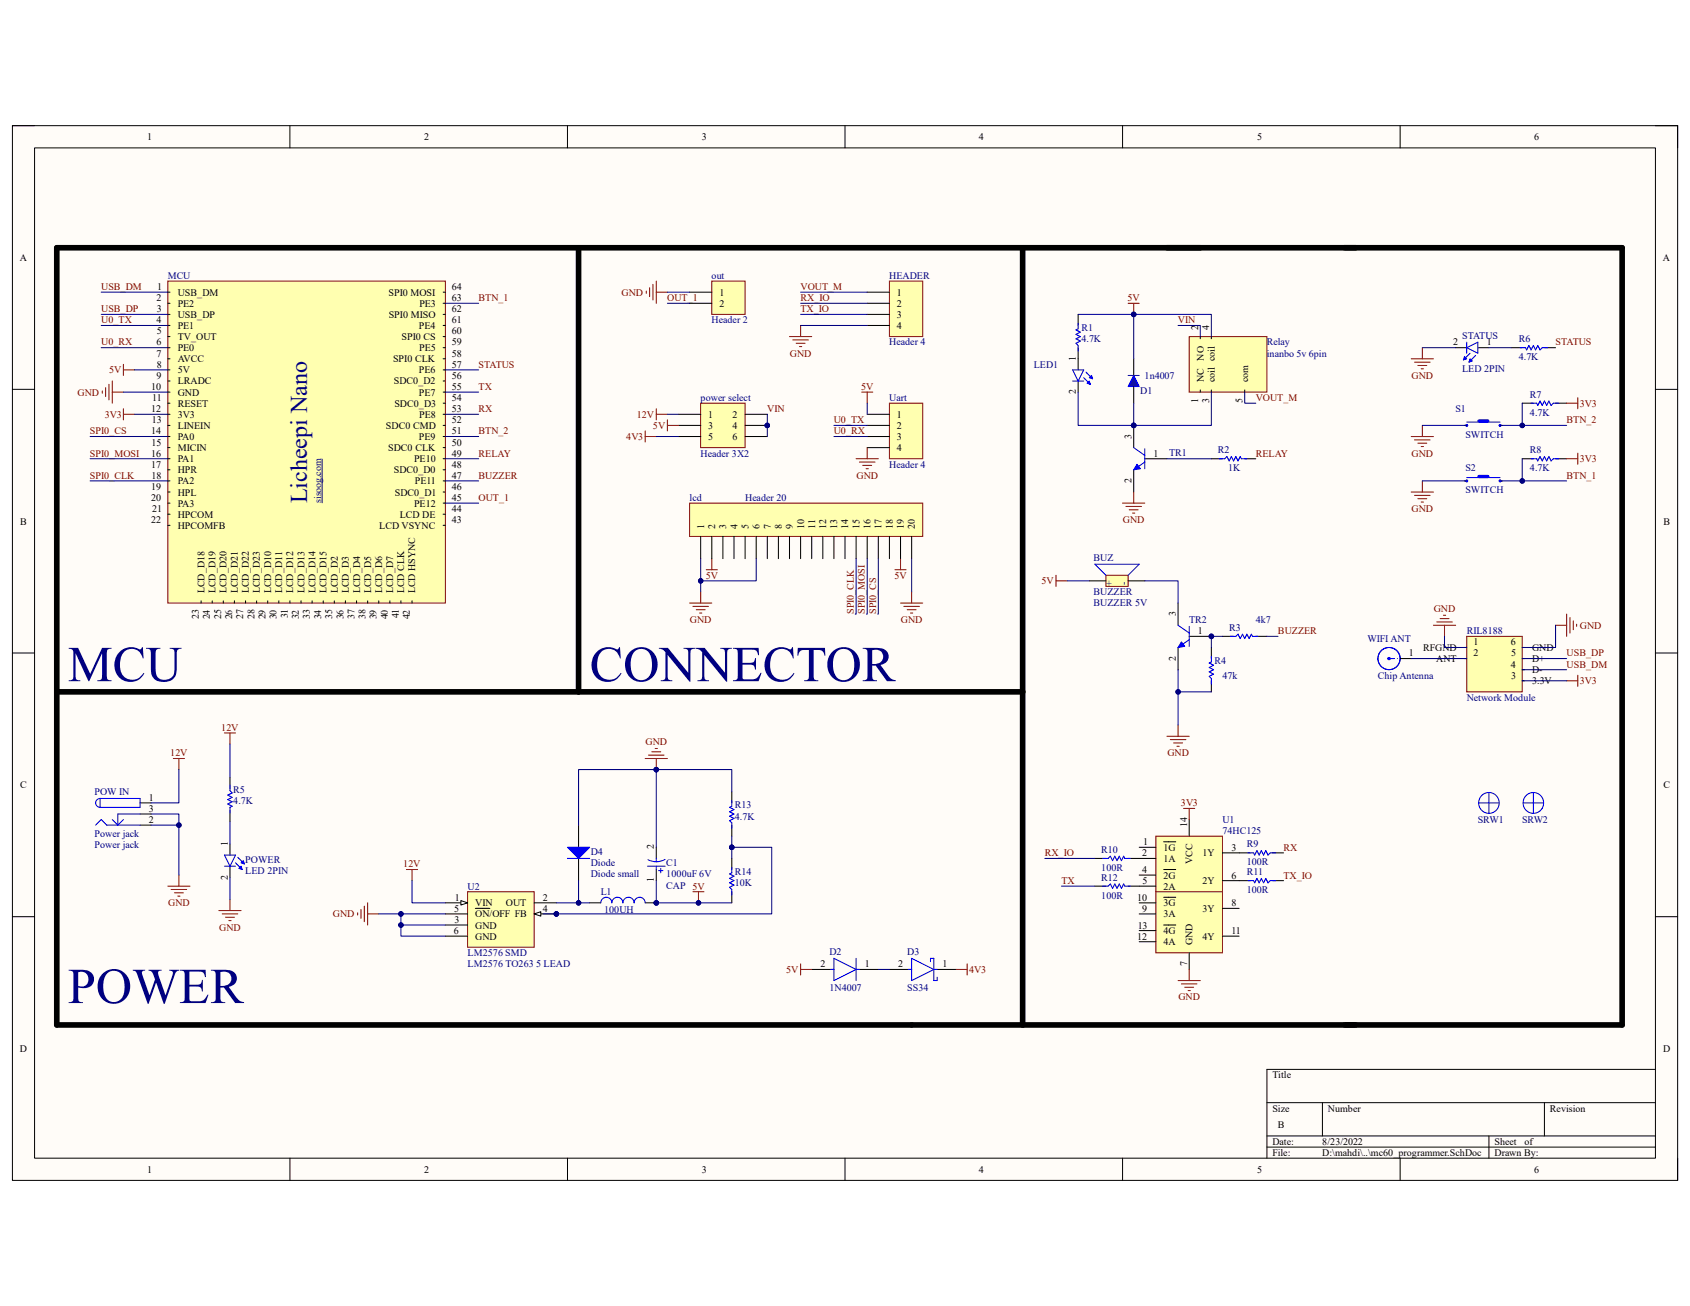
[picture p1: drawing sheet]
<svg xmlns="http://www.w3.org/2000/svg" width="279mm" height="216mm" viewBox="0 0 279 216" stroke-linecap="round" stroke-linejoin="round" font-family="sans-serif">
<path d="M2.1 20.8h275.3v174.3h-275.3z" fill-rule="evenodd" fill="#fffcf8"/>
<path d="M2.1 20.8h275.3v174.3h-275.3z" fill="none" stroke="#000" stroke-width=".17"/>
<path d="M5.7 24.4h268v167.1h-268z" fill-rule="evenodd" fill="#fffcf8"/>
<g fill="none" stroke="#000" stroke-width=".17">
<path d="M2 20.8h3.7M5.7 24.4h268v167.1h-268zM47.9 20.8v3.6M93.8 20.8v3.6M139.7 20.8v3.6M185.6 20.8v3.6M231.5 20.8v3.6M273.7 20.8h3.7v3.6M2 64.4h3.7M273.7 64.4h3.7M2 107.9h3.7M273.7 107.9h3.7"/>
<path d="M2 151.5h3.7M273.7 151.5h3.7M273.7 176.8h-64.2v14.7M47.9 191.5v3.6M93.8 191.5v3.6M139.7 191.5v3.6M185.6 191.5v3.6M209.5 182.3h64.2M209.5 187.8h64.2M209.5 189.6h64.2M218.6 182.3v5.5M231.5 191.5v3.6"/>
<path d="M246.2 187.8v3.7M255.3 182.3v5.5M277.4 191.5v3.6"/>
</g>
<path d="M27.7 46.5h45.9v53.2h-45.9z" fill-rule="evenodd" fill="#ffffb0"/>
<path d="M27.7 46.5h45.9v53.2h-45.9zM28.7 125.4h1.8M29.6 125.4v1.8" fill="none" stroke="#800000" stroke-width=".17"/>
<g fill="none" stroke="#000" stroke-width=".17">
<path d="M27.7 48.3h.4M27.7 50.1h.4M27.7 52h.4M27.7 53.8h.4M27.7 55.6h.4M27.7 57.5h.4M27.7 59.3h.4M73.3 48.3h.3M73.3 50.1h.3M73.3 52h.3M73.3 53.8h.3M73.3 55.6h.3"/>
<path d="M73.3 57.5h.3M73.3 59.3h.3M27.7 61.1h.4M27.7 63h.4M27.7 64.8h.4M27.7 66.7h.4M27.7 68.5h.4M27.7 70.3h.4M27.7 72.2h.4M27.7 74h.4M27.7 75.8h.4M27.7 77.7h.4"/>
<path d="M27.7 79.5h.4M73.3 61.1h.3M73.3 63h.3M73.3 64.8h.3M73.3 66.7h.3M73.3 68.5h.3M73.3 70.3h.3M73.3 72.2h.3M73.3 74h.3M73.3 75.8h.3M73.3 77.7h.3M73.3 79.5h.3"/>
<path d="M27.7 81.3h.4M27.7 83.2h.4M27.7 85h.4M27.7 86.8h.4M33.2 99.3v.4M35.1 99.3v.4M36.9 99.3v.4M38.8 99.3v.4M40.6 99.3v.4M42.4 99.3v.4M44.3 99.3v.4M46.1 99.3v.4"/>
<path d="M47.9 99.3v.4M49.8 99.3v.4M51.6 99.3v.4M53.4 99.3v.4M55.3 99.3v.4M57.1 99.3v.4M58.9 99.3v.4M60.8 99.3v.4M62.6 99.3v.4M64.5 99.3v.4M66.3 99.3v.4M68.1 99.3v.4"/>
<path d="M73.3 81.3h.3M73.3 83.2h.3M73.3 85h.3M73.3 86.8h.3M23.2 132.7h1.8M23.2 136.4h1.8M23.2 134.6h1.8M38 128.5v1.8M38 134v1.9M38 139.5v1.9M38 143.2v1.8"/>
</g>
<path d="M53.3 75.8v7.4" fill="none" stroke="#000080" stroke-width=".17"/>
<path d="M15.8 136.4l.9-.9 .9 .9h5.6M16.5 132a.74 .74 0 0 0-.7 .7 .74 .74 0 0 0 .7 .8M16.5 132h6.7v1.5h-6.7M16.5 132v1.5M18.6 135.5l.9 .9M20.4 135.5l-.9 .9M23.2 134.6h-3.7v1.8M38 129.8v.9l.4 .4-.7 .3 .7 .4-.7 .4 .7 .3-.7 .4 .7 .4-.4 .2v.9M37.1 143.2h1.8M37.1 141.4h1.8l-.9 1.8zM38.9 142.6l1.1 1.1" fill="none" stroke="#00f" stroke-width=".17"/>
<path d="M39.5 143.6l.4-.4 .1 .5z" fill="#00f"/>
<path d="M39.3 141.7l1.1 1.1M39.5 143.6l.4-.4 .1 .5z" fill="none" stroke="#00f" stroke-width=".17"/>
<path d="M39.9 142.6l.3-.3 .2 .5z" fill="#00f"/>
<path d="M39.9 142.6l.3-.3 .2 .5z" fill="none" stroke="#00f" stroke-width=".17"/>
<g fill="none" stroke="#800000" stroke-width=".17">
<path d="M16.9 64.6v.4M17.5 64.1v1.5M18 63.5v2.6M18.6 63v3.7M18.6 64.8h1.8M20.4 60.2v1.9M20.4 61.1h1.8M174.6 95.1v1.8M174.6 96h1.8M37.1 121.2h1.8M38 121.2v1.8M27.7 146.5h3.7"/>
<path d="M28.3 147h2.6M28.8 147.6h1.5M29.4 148.1h.4M29.6 144.7v1.8M36.2 150.5h3.7M36.7 151.1h2.6M37.3 151.6h1.5M37.8 152.2h.4M38 148.7v1.8"/>
</g>
<circle cx="200.3" cy="105.2" r=".37" fill="#000080"/>
<circle cx="200.3" cy="105.2" r=".37" fill="none" stroke="#000080" stroke-width=".17"/>
<path d="M194.8 99.7v3.7M196.6 105.2h3.7" fill="none" stroke="#000" stroke-width=".17"/>
<circle cx="200.3" cy="105.2" r=".37" fill="#000080"/>
<circle cx="200.3" cy="105.2" r=".37" fill="none" stroke="#000080" stroke-width=".17"/>
<path d="M194.8 107v3.7" fill="none" stroke="#000" stroke-width=".17"/>
<path d="M194.8 103.4l1.8 1.2M196.6 105.7l-1.8 1.3M196.6 103.5v3.3" fill="none" stroke="#00f" stroke-width=".17"/>
<path d="M195.3 106.1l.6 .7-1.1 .2z" fill="#00f"/>
<path d="M177.3 63h1.9M177.3 61.2h1.9l-1 1.8zM179.2 62.4l1.1 1.1M195.3 106.1l.6 .7-1.1 .2zM200.3 108.5v.9l-.4 .2 .7 .4-.7 .3 .7 .4-.7 .4 .7 .3-.7 .4 .4 .4v.9M203.4 105.2h.9l.4-.4 .3 .8 .4-.8 .4 .8 .3-.8 .4 .8 .4-.8 .2 .4h.9" fill="none" stroke="#00f" stroke-width=".17"/>
<path d="M178.2 59.3v1.9M178.2 63v1.8M200.3 107v1.9M200.3 112.5v1.9M202.1 105.2h1.8M207.6 105.2h1.9" fill="none" stroke="#000" stroke-width=".17"/>
<path d="M194.8 119.9v1.8M192.9 121.7h3.7M193.5 122.3h2.6M194 122.8h1.5M194.6 123.4h.4" fill="none" stroke="#800000" stroke-width=".17"/>
<path d="M179.7 63.4l.4-.4 .2 .5z" fill="#00f"/>
<path d="M179.5 61.5l1.1 1.1M179.7 63.4l.4-.4 .2 .5z" fill="none" stroke="#00f" stroke-width=".17"/>
<path d="M180.5 62.1l.1 .5-.5-.2z" fill="#00f"/>
<path d="M180.5 62.1l.1 .5-.5-.2z" fill="none" stroke="#00f" stroke-width=".17"/>
<circle cx="187.4" cy="70.3" r=".37" fill="#000080"/>
<circle cx="187.4" cy="70.3" r=".37" fill="none" stroke="#000080" stroke-width=".17"/>
<path d="M187.4 70.3v3.7" fill="none" stroke="#000" stroke-width=".17"/>
<circle cx="187.4" cy="70.3" r=".37" fill="#000080"/>
<circle cx="187.4" cy="70.3" r=".37" fill="none" stroke="#000080" stroke-width=".17"/>
<path d="M187.4 77.7v3.6M189.3 75.8h3.6" fill="none" stroke="#000" stroke-width=".17"/>
<path d="M187.4 74l1.9 1.3M189.3 76.4l-1.9 1.3M189.3 74.2v3.3" fill="none" stroke="#00f" stroke-width=".17"/>
<path d="M188 76.8l.5 .7-1.1 .2z" fill="#00f"/>
<path d="M188 76.8l.5 .7-1.1 .2zM201.6 75.8h.9l.3-.3 .4 .7 .4-.7 .3 .7 .4-.7 .4 .7 .3-.7 .2 .3h.9" fill="none" stroke="#00f" stroke-width=".17"/>
<path d="M200.3 75.8h1.8M205.8 75.8h1.8" fill="none" stroke="#000" stroke-width=".17"/>
<path d="M187.4 62.1l.9 1.8h-1.8z" fill-rule="evenodd" fill="#0000bf"/>
<path d="M178.2 53.4v1l-.3 .1 .7 .4-.7 .4 .7 .3-.7 .4 .7 .4-.7 .3 .3 .4v.9M187.4 62.1l.9 1.8h-1.8z" fill="none" stroke="#00f" stroke-width=".17"/>
<path d="M178.2 52v1.8M178.2 57.5v1.8M187.4 59.3v2.8M187.4 63.9v2.8" fill="none" stroke="#000" stroke-width=".17"/>
<path d="M186.5 62.1h1.8" fill="none" stroke="#0000b4" stroke-width=".17"/>
<path d="M186.5 50.1h1.8M187.4 50.1v1.9" fill="none" stroke="#800000" stroke-width=".17"/>
<circle cx="187.4" cy="52" r=".37" fill="#000080"/>
<circle cx="187.4" cy="52" r=".37" fill="none" stroke="#000080" stroke-width=".17"/>
<path d="M185.6 83.2h3.7M186.1 83.7h2.6M186.7 84.3h1.5M187.2 84.8h.4M187.4 81.3v1.9" fill="none" stroke="#800000" stroke-width=".17"/>
<path d="M240.7 57.5h1.8M244.3 57.5h1.9M249.8 57.5h1.9M255.3 57.5h1.9" fill="none" stroke="#000" stroke-width=".17"/>
<path d="M242.5 56.6v1.8M242.5 57.5l1.8-.9v1.8zM243 58.4l-1.1 1.1M251.3 57.5h.9l.2 .3 .4-.7 .3 .7 .4-.7 .4 .7 .3-.7 .4 .7 .4-.3h.9" fill="none" stroke="#00f" stroke-width=".17"/>
<path d="M242.1 58.9l.4 .4-.6 .2z" fill="#00f"/>
<path d="M242.1 58.9l.4 .4-.6 .2zM244 58.8l-1.1 1.1" fill="none" stroke="#00f" stroke-width=".17"/>
<path d="M243 59.3l.4 .4-.5 .2z" fill="#00f"/>
<g fill="none" stroke="#00f" stroke-width=".17">
<path d="M243 59.3l.4 .4-.5 .2zM242.5 69.8h5.5M242.5 79h5.5M253.1 66.7h1l.1 .3 .4-.7 .4 .7 .3-.7 .4 .7 .4-.7 .3 .7 .4-.3h.9M253.1 75.8h1l.1 .4 .4-.7 .4 .7 .3-.7 .4 .7 .4-.7 .3 .7 .4-.4h.9"/>
<circle cx="242.5" cy="79.5" r=".14"/>
<circle cx="242.5" cy="70.3" r=".14"/>
<circle cx="248" cy="70.3" r=".15"/>
<circle cx="248" cy="79.5" r=".15"/>
<circle cx="248" cy="70.3" r=".14"/>
<circle cx="248" cy="79.5" r=".14"/>
</g>
<g fill="none" stroke="#800000" stroke-width=".17">
<path d="M106.8 48.1v.4M107.4 47.6v1.4M107.9 47v2.6M108.5 46.5v3.6M108.5 48.3h1.8M233.3 59.3h3.7M233.9 59.9h2.5M235.2 57.5v1.8M234.4 60.4h1.5M235 61h.3M235.2 79.5v1.8M259 66.7h1.8"/>
<path d="M259 75.8h1.8M260.8 65.7v1.9M260.8 74.9v1.9M114 99.7h3.7M115.8 97.9v1.8M116.8 94.2h1.8M117.7 92.4v1.8M148 94.2h1.8M148.9 99.7h3.6M148.9 92.4v1.8M150.7 97.9v1.8M233.3 81.3h3.7"/>
<path d="M233.9 81.9h2.5M234.4 82.4h1.5M235 83h.3M114.6 100.2h2.5M115.1 100.8h1.5M115.7 101.3h.3M149.4 100.2h2.6M150 100.8h1.4M150.5 101.3h.4"/>
</g>
<path d="M242.1 70.3h.4M242.1 79.5h.4M248 70.3h.4M248 79.5h.4M251.7 66.7h1.8M251.7 75.8h1.8M257.2 66.7h1.8M257.2 75.8h1.8" fill="none" stroke="#000" stroke-width=".17"/>
<path d="M244.5 69.6h1.5M244.5 78.8h1.5" fill="none" stroke="#00f" stroke-width=".55"/>
<path d="M242.5 105.2h9.2v9.2h-9.2z" fill-rule="evenodd" fill="#ffffb0"/>
<g fill="none" stroke="#800000" stroke-width=".17">
<path d="M20.4 67.6v1.8M20.4 68.5h1.8M237 103.4h3.7M237.5 102.8h2.6M238.1 102.3h1.5M238.6 101.7h.4M238.8 103.4v1.8M242.5 105.2h9.2v9.2h-9.2zM257.2 103.4h1.8M259 101.5v3.7M259 112.5h1.8M259.6 102.1v2.5"/>
<path d="M260.1 102.6v1.5M260.7 103.2v.3M260.8 111.6v1.9"/>
</g>
<path d="M231.5 108.9h1.8M242.1 107h.4M242.1 108.9h.4M251.7 107h.3M251.7 108.9h.3M251.7 112.5h.3M251.7 110.7h.3" fill="none" stroke="#000" stroke-width=".17"/>
<g fill="none" stroke="#00f" stroke-width=".17">
<path d="M229.6 108.9h1M231 108.9h.1"/>
<circle cx="229.6" cy="108.9" r=".18"/>
<circle cx="229.6" cy="108.9" r="1.83"/>
</g>
<path d="M191.1 138.2h11v9.2h-11z" fill-rule="evenodd" fill="#ffffb0"/>
<path d="M191.1 138.2h11v9.2h-11z" fill="none" stroke="#800000" stroke-width=".17"/>
<path d="M191.1 147.4h11v10.1h-11z" fill-rule="evenodd" fill="#ffffb0"/>
<path d="M195.7 133.6h1.8M196.6 133.6v1.9M191.1 147.4h11v10.1h-11zM194.8 162.1h3.6M195.3 162.7h2.6M195.9 163.2h1.4M196.4 163.8h.4M196.6 160.3v1.8" fill="none" stroke="#800000" stroke-width=".17"/>
<g fill="none" stroke="#000" stroke-width=".17">
<path d="M192.4 139.2h2M196.6 135.5v2.7M181 141.9h1.8M181 146.5h1.8M186.5 141.9h4.6M186.5 146.5h4.6M188.3 140.1h2.8M188.3 144.7h2.8M188.3 149.3h2.8M188.3 153.8h2.8M188.3 151.1h2.8M188.3 155.7h2.8"/>
<path d="M192.4 143.7h2M192.4 148.3h2M192.4 152.9h2M196.6 157.5v2.8M202.1 141h4.6M202.1 145.6h4.6M202.1 150.2h2.8M202.1 154.8h2.8M210.4 141h1.8M210.4 145.6h1.8"/>
</g>
<path d="M182.3 146.5h.9l.4-.4 .3 .8 .4-.8 .4 .8 .3-.8 .4 .8 .4-.8 .2 .4h.9M182.3 141.9h.9l.4-.4 .3 .8 .4-.8 .4 .8 .3-.8 .4 .8 .4-.8 .2 .4h.9M206.3 141h1l.1 .4 .4-.8 .4 .8 .3-.8 .4 .8 .4-.8 .3 .8 .4-.4h.9M206.3 145.6h1l.1 .3 .4-.7 .4 .7 .3-.7 .4 .7 .4-.7 .3 .7 .4-.3h.9" fill="none" stroke="#00f" stroke-width=".17"/>
<path d="M147 46.5h5.5v9.1h-5.5z" fill-rule="evenodd" fill="#ffffb0"/>
<path d="M130.5 55.6h3.7M131.1 56.2h2.5M131.6 56.7h1.5M132.2 57.3h.3M132.4 53.8v1.8M147 46.5h5.5v9.1h-5.5zM132.4 159.3v1.9M159.9 159.3v1.9M132.4 160.3h1.8M158.1 160.3h1.8" fill="none" stroke="#800000" stroke-width=".17"/>
<path d="M143.4 48.3h3.6M143.4 50.1h3.6M143.4 52h3.6M143.4 53.8h3.6M134.2 160.3h3.7M141.5 160.3h3.7M147 160.3h3.7M154.4 160.3h3.7" fill="none" stroke="#000" stroke-width=".17"/>
<path d="M137.9 158.4l3.6 1.9-3.6 1.8zM141.5 158.4v3.7M150.7 158.4l3.7 1.9-3.7 1.8zM153.8 159v-.6h.6v3.7h.5v-.6M137.3 160.3h.6M141.5 160.3h.6M150.2 160.3h.5M154.4 160.3h.5" fill="none" stroke="#00f" stroke-width=".17"/>
<path d="M147 66.7h5.5v9.1h-5.5z" fill-rule="evenodd" fill="#ffffb0"/>
<path d="M141.5 75.8h3.7M142.1 76.4h2.6M142.5 64.8h1.8M142.6 76.9h1.5M143.2 77.5h.4M143.4 64.8v1.9M143.4 74v1.8M147 66.7h5.5v9.1h-5.5z" fill="none" stroke="#800000" stroke-width=".17"/>
<path d="M143.4 68.5h3.6M143.4 70.3h3.6M143.4 72.2h3.6M143.4 74h3.6" fill="none" stroke="#000" stroke-width=".17"/>
<g fill="none" stroke="#00f" stroke-width=".17">
<path d="M244.5 132.7h3.3M246.2 131.1v3.3M251.9 132.7h3.3M253.5 131.1v3.3M255 133.6a1.71 1.71 0 0 0-1.4-2.5 1.71 1.71 0 0 0-1.7 2.2 1.71 1.71 0 0 0 2.8 .7l.3-.4"/>
<circle cx="246.2" cy="132.7" r="1.71"/>
</g>
<path d="M196.6 55.6h12.9v9.2h-12.9z" fill-rule="evenodd" fill="#ffffb0"/>
<path d="M196.6 55.6h12.9v9.2h-12.9z" fill="none" stroke="#800000" stroke-width=".17"/>
<path d="M198.4 55.6v.4M200.3 55.6v.4M198.4 64.5v.3M200.3 64.5v.3M205.8 64.5v.3" fill="none" stroke="#000" stroke-width=".17"/>
<circle cx="126.9" cy="70.3" r=".37" fill="#000080"/>
<circle cx="126.9" cy="70.3" r=".37" fill="none" stroke="#000080" stroke-width=".17"/>
<path d="M115.8 66.7h7.4v7.3h-7.4z" fill-rule="evenodd" fill="#ffffb0"/>
<path d="M115.8 66.7h7.4v7.3h-7.4z" fill="none" stroke="#800000" stroke-width=".17"/>
<path d="M112.2 68.5h3.6M112.2 70.3h3.6M123.2 68.5h3.7M123.2 70.3h3.7" fill="none" stroke="#000" stroke-width=".17"/>
<circle cx="126.9" cy="70.3" r=".37" fill="#000080"/>
<circle cx="126.9" cy="70.3" r=".37" fill="none" stroke="#000080" stroke-width=".17"/>
<path d="M112.2 72.2h3.6M123.2 72.2h3.7" fill="none" stroke="#000" stroke-width=".17"/>
<path d="M106.7 71.2v1.9M106.7 72.2h1.8M108.5 67.6v1.8M108.5 68.5h1.8M110.3 69.4v1.8M110.3 70.3h1.9" fill="none" stroke="#800000" stroke-width=".17"/>
<circle cx="92" cy="151.1" r=".37" fill="#000080"/>
<circle cx="92" cy="151.1" r=".37" fill="none" stroke="#000080" stroke-width=".17"/>
<path d="M77.3 147.4h11v9.2h-11z" fill-rule="evenodd" fill="#ffffb0"/>
<path d="M77.3 147.4h11v9.2h-11z" fill="none" stroke="#800000" stroke-width=".17"/>
<path d="M73.6 152.9h3.7M73.6 149.3h3.7M88.3 149.3h3.7" fill="none" stroke="#000" stroke-width=".17"/>
<path d="M76.2 148.9l1.1 .4-1.1 .3z" fill="#f8fcff"/>
<path d="M76.2 148.9l1.1 .4-1.1 .3zM88.3 151.1h3.7" fill="none" stroke="#000" stroke-width=".17"/>
<path d="M88.3 151.1l1.1-.4v.8z" fill="#f8fcff"/>
<path d="M88.3 151.1l1.1-.4v.8z" fill="none" stroke="#000" stroke-width=".17"/>
<circle cx="92" cy="151.1" r=".37" fill="#000080"/>
<circle cx="92" cy="151.1" r=".37" fill="none" stroke="#000080" stroke-width=".17"/>
<path d="M73.6 151.1h3.7M73.6 154.8h3.7M78.6 150.2h2.4" fill="none" stroke="#000" stroke-width=".17"/>
<path d="M59.1 150.9v.4M59.7 150.4v1.4M60.2 149.8v2.6M60.8 149.3v3.6M60.8 151.1h1.8M67.2 143.7h1.8M68.1 143.7v1.9" fill="none" stroke="#800000" stroke-width=".17"/>
<circle cx="108.5" cy="149.3" r=".37" fill="#000080"/>
<circle cx="108.5" cy="149.3" r=".37" fill="none" stroke="#000080" stroke-width=".17"/>
<path d="M97.5 149.3h1.8M106.7 149.3h1.8" fill="none" stroke="#000" stroke-width=".17"/>
<circle cx="108.5" cy="149.3" r=".37" fill="#000080"/>
<circle cx="108.5" cy="149.3" r=".37" fill="none" stroke="#000080" stroke-width=".17"/>
<path d="M99.3 149.3a.92 .92 0 0 1 .9-1 .92 .92 0 0 1 1 1 .92 .92 0 0 1 .9-1 .92 .92 0 0 1 .9 1 .92 .92 0 0 1 .9-1 .92 .92 0 0 1 .9 1 .92 .92 0 0 1 .9-1 .92 .92 0 0 1 1 1" fill="none" stroke="#00f" stroke-width=".17"/>
<path d="M106.7 125.4h3.6M107.2 124.8h2.6M107.8 124.3h1.4M108.3 123.7h.4M108.5 125.4v1.8" fill="none" stroke="#800000" stroke-width=".17"/>
<circle cx="108.5" cy="127.2" r=".37" fill="#000080"/>
<circle cx="108.5" cy="127.2" r=".37" fill="none" stroke="#000080" stroke-width=".17"/>
<path d="M95.7 136.4v3.7M121 130.9v1.8M121 136.4v1.8M95.7 141.9v3.7M121 141.9v1.8M121 147.4v1.9" fill="none" stroke="#000" stroke-width=".17"/>
<path d="M121 132.4v.9l-.4 .2 .7 .3-.7 .4 .7 .4-.7 .3 .7 .4-.7 .4 .4 .3v1M121 143.4v.9l-.4 .2 .7 .3-.7 .4 .7 .4-.7 .3 .7 .4-.7 .4 .4 .3v1" fill="none" stroke="#00f" stroke-width=".17"/>
<path d="M93.8 140.1h3.7l-1.8 1.8z" fill="#00f"/>
<path d="M93.8 140.1h3.7l-1.8 1.8zM93.8 141.9h3.7" fill="none" stroke="#00f" stroke-width=".17"/>
<path d="M114.6 147.4h1.8M115.5 147.4v1.9" fill="none" stroke="#800000" stroke-width=".17"/>
<circle cx="115.5" cy="149.3" r=".37" fill="#000080"/>
<circle cx="115.5" cy="149.3" r=".37" fill="none" stroke="#000080" stroke-width=".17"/>
<path d="M108.5 140.1v1.8M108.5 143.7v1.9" fill="none" stroke="#000" stroke-width=".17"/>
<path d="M107 143.2h3M107.1 142.1l.7 .3 .7 .1M108.5 141.9v.6M108.5 143.2v.5M108.9 143.9h.7M109.2 143.6v.7M110 142.1l-.7 .3-.8 .1" fill="none" stroke="#00f" stroke-width=".17"/>
<path d="M182.8 95.1h3.7v1.8h-3.7z" fill-rule="evenodd" fill="#ffffb0"/>
<path d="M182.8 95.1h3.7v1.8h-3.7z" fill="none" stroke="#800000" stroke-width=".17"/>
<path d="M182.8 95.1l-1.8-1.8h7.3l-1.8 1.8" fill="none" stroke="#00f" stroke-width=".17"/>
<path d="M180.1 96h2.7M186.5 96h2.8" fill="none" stroke="#000" stroke-width=".17"/>
<path d="M114 83.2h38.5v5.5h-38.5z" fill-rule="evenodd" fill="#ffffb0"/>
<path d="M114 83.2h38.5v5.5h-38.5z" fill="none" stroke="#800000" stroke-width=".17"/>
<g fill="none" stroke="#000" stroke-width=".17">
<path d="M115.8 88.7v3.7M117.7 88.7v3.7M119.5 88.7v3.7M121.3 88.7v3.7M123.2 88.7v3.7M125 88.7v3.7M126.9 88.7v3.7M128.7 88.7v3.7M130.5 88.7v3.7M132.4 88.7v3.7M134.2 88.7v3.7M136 88.7v3.7"/>
<path d="M137.9 88.7v3.7M139.7 88.7v3.7M141.5 88.7v3.7M143.4 88.7v3.7M145.2 88.7v3.7M147 88.7v3.7M148.9 88.7v3.7M150.7 88.7v3.7"/>
</g>
<path d="M117.7 46.5h5.5v5.5h-5.5z" fill-rule="evenodd" fill="#ffffb0"/>
<path d="M117.7 46.5h5.5v5.5h-5.5zM233.3 72.2h3.7M233.9 72.7h2.5M234.4 73.3h1.5M235 73.8h.3M235.2 70.3v1.9" fill="none" stroke="#800000" stroke-width=".17"/>
<path d="M114 48.3h3.7M114 50.1h3.7" fill="none" stroke="#000" stroke-width=".17"/>
<path d="M9.4 41h258.8v128.4h-258.8zM95.7 41v73.4M169.1 41v128.4M9.4 114.4h159.7" fill="none" stroke="#000" stroke-width=".93"/>
<path d="M25 134.6h4.6v1.8M29.6 127.2v5.5h-4.6M38 123v5.5M38 135.9v3.6M38 145v3.7" fill="none" stroke="#000080" stroke-width=".17"/>
<circle cx="29.6" cy="136.4" r=".37" fill="#000080"/>
<g fill="none" stroke="#000080" stroke-width=".17">
<path d="M25 136.4h4.6v8.3"/>
<circle cx="29.6" cy="136.4" r=".37"/>
</g>
<circle cx="29.6" cy="136.4" r=".37" fill="#000080"/>
<g fill="none" stroke="#000080" stroke-width=".17">
<path d="M14.9 79.5h12.8M14.9 75.8h12.8M14.9 72.2h12.8M20.4 64.8h7.3M22.2 61.1h5.5M73.6 64.8h5.5M73.6 68.5h5.5M194.8 114.4h5.5"/>
<circle cx="29.6" cy="136.4" r=".37"/>
</g>
<circle cx="194.8" cy="114.4" r=".37" fill="#000080"/>
<g fill="none" stroke="#000080" stroke-width=".17">
<path d="M202.1 105.2h-1.8v1.8"/>
<circle cx="194.8" cy="114.4" r=".37"/>
</g>
<circle cx="200.3" cy="105.2" r=".37" fill="#000080"/>
<g fill="none" stroke="#000080" stroke-width=".17">
<path d="M73.6 50.1h5.5M200.3 64.8v5.5h-12.9v-3.6M189.3 96h5.5v3.7M209.5 105.2h1.8"/>
<circle cx="200.3" cy="105.2" r=".37"/>
</g>
<circle cx="187.4" cy="70.3" r=".37" fill="#000080"/>
<g fill="none" stroke="#000080" stroke-width=".17">
<path d="M200.3 55.6v-3.6h-12.9v7.3"/>
<circle cx="187.4" cy="70.3" r=".37"/>
</g>
<circle cx="187.4" cy="52" r=".37" fill="#000080"/>
<g fill="none" stroke="#000080" stroke-width=".17">
<path d="M178.2 52h9.2"/>
<circle cx="187.4" cy="52" r=".37"/>
</g>
<circle cx="187.4" cy="52" r=".37" fill="#000080"/>
<g fill="none" stroke="#000080" stroke-width=".17">
<path d="M178.2 64.8v5.5h9.2"/>
<circle cx="187.4" cy="52" r=".37"/>
</g>
<circle cx="187.4" cy="70.3" r=".37" fill="#000080"/>
<g fill="none" stroke="#000080" stroke-width=".17">
<path d="M16.7 57.5h11M16.7 48.3h11M16.7 52h11M16.7 53.8h11M110.3 48.3h3.7M110.3 50.1h3.7M132.4 48.3h11M132.4 50.1h11M132.4 52h11M132.4 53.8h11M194.8 53.8h3.6v1.8M235.2 57.5h5.5"/>
<path d="M246.2 57.5h3.6M22.2 68.5h5.5M73.6 72.2h5.5M73.6 75.8h5.5M73.6 61.1h5.5M126.9 68.5v3.7M137.9 72.2h5.5M137.9 70.3h5.5M143.4 66.7v1.8M205.8 64.8v1.9h1.8M235.2 79.5h7.3M141.5 92.4v9.1h-.1"/>
<path d="M143.4 92.4v9.1h-.1M145.2 92.4v9.1h-.1M150.7 92.4v5.5M233.3 108.9h9.2M238.8 105.2v1.8h3.7M251.7 110.7h7.3M251.7 108.9h7.3M251.7 112.5h7.3M257.2 103.4v3.6h-5.5M172.7 141.9h8.3M175.5 146.5h5.5M145.2 160.3h1.8"/>
<circle cx="187.4" cy="70.3" r=".37"/>
</g>
<circle cx="126.9" cy="70.3" r=".37" fill="#000080"/>
<g fill="none" stroke="#000080" stroke-width=".17">
<path d="M108.5 72.2h3.7M110.3 68.5h1.9M66.3 151.1v1.8h7.3M68.1 145.6v3.7h5.5"/>
<circle cx="126.9" cy="70.3" r=".37"/>
</g>
<circle cx="66.3" cy="152.9" r=".37" fill="#000080"/>
<circle cx="66.3" cy="152.9" r=".37" fill="none" stroke="#000080" stroke-width=".17"/>
<circle cx="66.3" cy="151.1" r=".37" fill="#000080"/>
<g fill="none" stroke="#000080" stroke-width=".17">
<path d="M66.3 152.9v1.9h7.3"/>
<circle cx="66.3" cy="151.1" r=".37"/>
</g>
<circle cx="66.3" cy="152.9" r=".37" fill="#000080"/>
<g fill="none" stroke="#000080" stroke-width=".17">
<path d="M121 140.1v1.8"/>
<circle cx="66.3" cy="152.9" r=".37"/>
</g>
<circle cx="121" cy="140.1" r=".37" fill="#000080"/>
<g fill="none" stroke="#000080" stroke-width=".17">
<path d="M121 140.1h6.6v11h-37.8"/>
<circle cx="121" cy="140.1" r=".37"/>
</g>
<circle cx="92" cy="151.1" r=".37" fill="#000080"/>
<circle cx="92" cy="151.1" r=".37" fill="none" stroke="#000080" stroke-width=".17"/>
<circle cx="121" cy="140.1" r=".37" fill="#000080"/>
<g fill="none" stroke="#000080" stroke-width=".17">
<path d="M95.7 145.6v3.7"/>
<circle cx="121" cy="140.1" r=".37"/>
</g>
<circle cx="95.7" cy="149.3" r=".37" fill="#000080"/>
<g fill="none" stroke="#000080" stroke-width=".17">
<path d="M121 138.2v1.9"/>
<circle cx="95.7" cy="149.3" r=".37"/>
</g>
<circle cx="121" cy="140.1" r=".37" fill="#000080"/>
<g fill="none" stroke="#000080" stroke-width=".17">
<path d="M108.5 145.6v3.7h12.5"/>
<circle cx="121" cy="140.1" r=".37"/>
</g>
<circle cx="108.5" cy="149.3" r=".37" fill="#000080"/>
<circle cx="108.5" cy="149.3" r=".37" fill="none" stroke="#000080" stroke-width=".17"/>
<circle cx="115.5" cy="149.3" r=".37" fill="#000080"/>
<g fill="none" stroke="#000080" stroke-width=".17">
<path d="M121 130.9v-3.7h-12.5v12.9"/>
<circle cx="115.5" cy="149.3" r=".37"/>
</g>
<circle cx="108.5" cy="127.2" r=".37" fill="#000080"/>
<g fill="none" stroke="#000080" stroke-width=".17">
<path d="M108.5 127.2h-12.8v9.2"/>
<circle cx="108.5" cy="127.2" r=".37"/>
</g>
<circle cx="108.5" cy="127.2" r=".37" fill="#000080"/>
<g fill="none" stroke="#000080" stroke-width=".17">
<path d="M73.6 79.5h5.5M192.9 75.8h7.4M73.6 83.2h5.5M115.8 92.4v3.6h9.2v-3.6"/>
<circle cx="108.5" cy="127.2" r=".37"/>
</g>
<circle cx="115.8" cy="96" r=".37" fill="#000080"/>
<g fill="none" stroke="#000080" stroke-width=".17">
<path d="M115.8 96v1.9"/>
<circle cx="115.8" cy="96" r=".37"/>
</g>
<circle cx="115.8" cy="96" r=".37" fill="#000080"/>
<g fill="none" stroke="#000080" stroke-width=".17">
<path d="M62.6 151.1h11"/>
<circle cx="115.8" cy="96" r=".37"/>
</g>
<circle cx="66.3" cy="151.1" r=".37" fill="#000080"/>
<g fill="none" stroke="#000080" stroke-width=".17">
<path d="M92 149.3h5.5"/>
<circle cx="66.3" cy="151.1" r=".37"/>
</g>
<circle cx="95.7" cy="149.3" r=".37" fill="#000080"/>
<g fill="none" stroke="#000080" stroke-width=".17">
<path d="M176.4 96h3.7M194.8 110.7v9.2"/>
<circle cx="95.7" cy="149.3" r=".37"/>
</g>
<circle cx="194.8" cy="114.4" r=".37" fill="#000080"/>
<g fill="none" stroke="#000080" stroke-width=".17">
<path d="M235.2 70.3h7.3M251.7 75.8v3.7"/>
<circle cx="194.8" cy="114.4" r=".37"/>
</g>
<circle cx="251.7" cy="79.5" r=".37" fill="#000080"/>
<g fill="none" stroke="#000080" stroke-width=".17">
<path d="M248 70.3h11"/>
<circle cx="251.7" cy="79.5" r=".37"/>
</g>
<circle cx="251.7" cy="70.3" r=".37" fill="#000080"/>
<g fill="none" stroke="#000080" stroke-width=".17">
<path d="M251.7 66.7v3.6"/>
<circle cx="251.7" cy="70.3" r=".37"/>
</g>
<circle cx="251.7" cy="70.3" r=".37" fill="#000080"/>
<g fill="none" stroke="#000080" stroke-width=".17">
<path d="M248 79.5h11"/>
<circle cx="251.7" cy="70.3" r=".37"/>
</g>
<circle cx="251.7" cy="79.5" r=".37" fill="#000080"/>
<circle cx="251.7" cy="79.5" r=".37" fill="none" stroke="#000080" stroke-width=".17"/>
<g font-size="8.3" fill="#000080">
<text x="11.2" y="112.6">MCU</text>
<text x="97.5" y="112.6">CONNECTOR</text>
<text x="11.2" y="165.8">POWER</text>
</g>
<text font-size="4" fill="#000080" x="50.8" y="83.2" transform="rotate(-90 50.8 83.2)">Licheepi Nano</text>
<g font-size="1.7">
<text x="24.3" y="23.2">1</text>
<text x="70.1" y="23.2">2</text>
<text x="116" y="23.2">3</text>
<text x="161.8" y="23.2">4</text>
<text x="207.8" y="23.2">5</text>
<text x="253.6" y="23.2">6</text>
<text x="3.3" y="43.1">A</text>
<text x="26" y="48">1</text>
<text x="74.7" y="48">64</text>
<text x="274.9" y="43.1">A</text>
<text x="25.9" y="49.8">2</text>
<text x="25.9" y="53.5">4</text>
<text x="26" y="51.6">3</text>
<text x="29.4" y="48.9">USB_DM</text>
<text x="29.4" y="50.7">PE2</text>
<text x="29.4" y="52.5">USB_DP</text>
<text x="64.2" y="48.9">SPI0 MOSI</text>
<text x="64.3" y="52.5">SPI0 MISO</text>
<text x="69.3" y="50.7">PE3</text>
<text x="74.7" y="53.5">61</text>
<text x="74.7" y="51.6">62</text>
<text x="74.7" y="49.8">63</text>
<text x="119" y="48.9">1</text>
<text x="119" y="50.7">2</text>
<text x="148.3" y="48.9">1</text>
<text x="148.3" y="50.7">2</text>
<text x="148.3" y="52.5">3</text>
<text x="25.9" y="57.1">6</text>
<text x="25.9" y="59">7</text>
<text x="25.9" y="55.3">5</text>
<text x="29.4" y="54.4">PE1</text>
<text x="29.4" y="56.2">TV_OUT</text>
<text x="29.4" y="58">PE0</text>
<text x="29.4" y="59.9">AVCC</text>
<text x="65" y="59.9">SPI0 CLK</text>
<text x="66.4" y="56.2">SPI0 CS</text>
<text x="69.3" y="54.4">PE4</text>
<text x="69.3" y="58">PE5</text>
<text x="74.7" y="59">58</text>
<text x="74.7" y="57.1">59</text>
<text x="74.7" y="55.3">60</text>
<text x="148.3" y="54.4">4</text>
<text x="177.9" y="59.7" transform="rotate(-90 177.9 59.7)">1</text>
<text x="198.1" y="54.5" transform="rotate(-90 198.1 54.5)">2</text>
<text x="199" y="59.6" transform="rotate(-90 199 59.6)">NO</text>
<text x="199.9" y="54.5" transform="rotate(-90 199.9 54.5)">4</text>
<text x="240.2" y="57.1">2</text>
<text x="245.8" y="57.1">1</text>
<text x="25" y="64.5">10</text>
<text x="25.9" y="62.7">9</text>
<text x="25.9" y="60.8">8</text>
<text x="29.4" y="61.7">5V</text>
<text x="29.4" y="63.5">LRADC</text>
<text x="29.4" y="65.4">GND</text>
<text x="65.1" y="63.5">SDC0_D2</text>
<text x="69.3" y="65.4">PE7</text>
<text x="69.3" y="61.7">PE6</text>
<text x="74.7" y="64.5">55</text>
<text x="74.7" y="62.7">56</text>
<text x="74.7" y="60.8">57</text>
<text x="177.9" y="65.2" transform="rotate(-90 177.9 65.2)">2</text>
<text x="199" y="63.2" transform="rotate(-90 199 63.2)">NC</text>
<text x="200.8" y="63.2" transform="rotate(-90 200.8 63.2)">coil coil</text>
<text x="206.3" y="63.2" transform="rotate(-90 206.3 63.2)">com</text>
<text x="25" y="68.2">12</text>
<text x="25" y="71.8">14</text>
<text x="25.1" y="70">13</text>
<text x="25.1" y="66.3">11</text>
<text x="29.4" y="67.2">RESET</text>
<text x="29.4" y="69">3V3</text>
<text x="29.4" y="70.9">LINEIN</text>
<text x="63.8" y="70.9">SDC0 CMD</text>
<text x="65.2" y="67.2">SDC0_D3</text>
<text x="69.3" y="69">PE8</text>
<text x="74.7" y="71.8">51</text>
<text x="74.7" y="70">52</text>
<text x="74.7" y="68.2">53</text>
<text x="74.7" y="66.3">54</text>
<text x="117.1" y="69">1</text>
<text x="117.1" y="70.9">3</text>
<text x="121.1" y="69">2</text>
<text x="121.1" y="70.9">4</text>
<text x="148.3" y="69">1</text>
<text x="148.3" y="70.9">2</text>
<text x="198.1" y="66.5" transform="rotate(-90 198.1 66.5)">1</text>
<text x="199.9" y="66.6" transform="rotate(-90 199.9 66.6)">3</text>
<text x="205.4" y="66.6" transform="rotate(-90 205.4 66.6)">5</text>
<text x="25" y="75.5">16</text>
<text x="25" y="77.3">17</text>
<text x="25.1" y="73.7">15</text>
<text x="29.4" y="72.7">PA0</text>
<text x="29.4" y="74.5">MICIN</text>
<text x="29.4" y="76.4">PA1</text>
<text x="64.2" y="74.5">SDC0 CLK</text>
<text x="68.5" y="76.4">PE10</text>
<text x="69.3" y="72.7">PE9</text>
<text x="74.7" y="77.3">48</text>
<text x="74.7" y="75.5">49</text>
<text x="74.7" y="73.7">50</text>
<text x="117.1" y="72.7">5</text>
<text x="121.1" y="72.7">6</text>
<text x="148.3" y="72.7">3</text>
<text x="148.3" y="74.5">4</text>
<text x="187.1" y="72.5" transform="rotate(-90 187.1 72.5)">3</text>
<text x="190.7" y="75.5">1</text>
<text x="25" y="81">19</text>
<text x="25" y="82.8">20</text>
<text x="25.1" y="79.2">18</text>
<text x="29.4" y="78.2">HPR</text>
<text x="29.4" y="80.1">PA2</text>
<text x="29.4" y="81.9">HPL</text>
<text x="29.4" y="83.7">PA3</text>
<text x="65.1" y="78.2">SDC0_D0</text>
<text x="65.3" y="81.9">SDC0_D1</text>
<text x="68.5" y="83.7">PE12</text>
<text x="68.6" y="80.1">PE11</text>
<text x="74.7" y="82.8">45</text>
<text x="74.7" y="81">46</text>
<text x="74.7" y="79.2">47</text>
<text x="187.1" y="79.9" transform="rotate(-90 187.1 79.9)">2</text>
<text x="3.3" y="86.7">B</text>
<text x="25" y="86.5">22</text>
<text x="25.1" y="84.7">21</text>
<text x="29.4" y="85.6">HPCOM</text>
<text x="29.4" y="87.4">HPCOMFB</text>
<text x="62.7" y="87.4">LCD VSYNC</text>
<text x="66.1" y="85.6">LCD DE</text>
<text x="74.7" y="86.5">43</text>
<text x="74.7" y="84.7">44</text>
<text x="116.4" y="87.4" transform="rotate(-90 116.4 87.4)">1</text>
<text x="118.2" y="87.4" transform="rotate(-90 118.2 87.4)">2</text>
<text x="120.1" y="87.4" transform="rotate(-90 120.1 87.4)">3</text>
<text x="121.9" y="87.4" transform="rotate(-90 121.9 87.4)">4</text>
<text x="123.7" y="87.4" transform="rotate(-90 123.7 87.4)">5</text>
<text x="125.6" y="87.4" transform="rotate(-90 125.6 87.4)">6</text>
<text x="127.4" y="87.4" transform="rotate(-90 127.4 87.4)">7</text>
<text x="129.2" y="87.4" transform="rotate(-90 129.2 87.4)">8</text>
<text x="131.1" y="87.4" transform="rotate(-90 131.1 87.4)">9</text>
<text x="132.9" y="87.4" transform="rotate(-90 132.9 87.4)">10</text>
<text x="134.7" y="87.4" transform="rotate(-90 134.7 87.4)">11</text>
<text x="136.6" y="87.4" transform="rotate(-90 136.6 87.4)">12</text>
<text x="138.4" y="87.4" transform="rotate(-90 138.4 87.4)">13</text>
<text x="140.3" y="87.4" transform="rotate(-90 140.3 87.4)">14</text>
<text x="142.1" y="87.4" transform="rotate(-90 142.1 87.4)">15</text>
<text x="143.9" y="87.4" transform="rotate(-90 143.9 87.4)">16</text>
<text x="145.8" y="87.4" transform="rotate(-90 145.8 87.4)">17</text>
<text x="147.6" y="87.4" transform="rotate(-90 147.6 87.4)">18</text>
<text x="149.4" y="87.4" transform="rotate(-90 149.4 87.4)">19</text>
<text x="151.3" y="87.4" transform="rotate(-90 151.3 87.4)">20</text>
<text x="275" y="86.7">B</text>
<text x="33.8" y="98" transform="rotate(-90 33.8 98)">LCD_D18</text>
<text x="35.6" y="98" transform="rotate(-90 35.6 98)">LCD_D19</text>
<text x="37.5" y="98" transform="rotate(-90 37.5 98)">LCD_D20</text>
<text x="39.3" y="98" transform="rotate(-90 39.3 98)">LCD_D21</text>
<text x="41.1" y="98" transform="rotate(-90 41.1 98)">LCD_D22</text>
<text x="43" y="98" transform="rotate(-90 43 98)">LCD_D23</text>
<text x="44.8" y="98" transform="rotate(-90 44.8 98)">LCD_D10</text>
<text x="46.7" y="98" transform="rotate(-90 46.7 98)">LCD_D11</text>
<text x="48.5" y="98" transform="rotate(-90 48.5 98)">LCD_D12</text>
<text x="50.3" y="98" transform="rotate(-90 50.3 98)">LCD_D13</text>
<text x="52.2" y="98" transform="rotate(-90 52.2 98)">LCD_D14</text>
<text x="54" y="98" transform="rotate(-90 54 98)">LCD_D15</text>
<text x="55.8" y="98" transform="rotate(-90 55.8 98)">LCD_D2</text>
<text x="57.7" y="98" transform="rotate(-90 57.7 98)">LCD_D3</text>
<text x="59.5" y="98" transform="rotate(-90 59.5 98)">LCD_D4</text>
<text x="61.3" y="98" transform="rotate(-90 61.3 98)">LCD_D5</text>
<text x="63.2" y="98" transform="rotate(-90 63.2 98)">LCD_D6</text>
<text x="65" y="98" transform="rotate(-90 65 98)">LCD_D7</text>
<text x="66.8" y="98" transform="rotate(-90 66.8 98)">LCD CLK</text>
<text x="68.7" y="98" transform="rotate(-90 68.7 98)">LCD HSYNC</text>
<text x="194.4" y="101.9" transform="rotate(-90 194.4 101.9)">3</text>
<text x="32.9" y="102.3" transform="rotate(-90 32.9 102.3)">23</text>
<text x="34.7" y="102.4" transform="rotate(-90 34.7 102.4)">24</text>
<text x="36.6" y="102.4" transform="rotate(-90 36.6 102.4)">25</text>
<text x="38.4" y="102.4" transform="rotate(-90 38.4 102.4)">26</text>
<text x="40.2" y="102.4" transform="rotate(-90 40.2 102.4)">27</text>
<text x="42.1" y="102.4" transform="rotate(-90 42.1 102.4)">28</text>
<text x="43.9" y="102.4" transform="rotate(-90 43.9 102.4)">29</text>
<text x="45.7" y="102.4" transform="rotate(-90 45.7 102.4)">30</text>
<text x="47.6" y="102.2" transform="rotate(-90 47.6 102.2)">31</text>
<text x="49.4" y="102.4" transform="rotate(-90 49.4 102.4)">32</text>
<text x="51.2" y="102.3" transform="rotate(-90 51.2 102.3)">33</text>
<text x="53.1" y="102.4" transform="rotate(-90 53.1 102.4)">34</text>
<text x="54.9" y="102.4" transform="rotate(-90 54.9 102.4)">35</text>
<text x="56.8" y="102.4" transform="rotate(-90 56.8 102.4)">36</text>
<text x="58.6" y="102.4" transform="rotate(-90 58.6 102.4)">37</text>
<text x="60.4" y="102.4" transform="rotate(-90 60.4 102.4)">38</text>
<text x="62.3" y="102.4" transform="rotate(-90 62.3 102.4)">39</text>
<text x="64.1" y="102.4" transform="rotate(-90 64.1 102.4)">40</text>
<text x="65.9" y="102.2" transform="rotate(-90 65.9 102.2)">41</text>
<text x="67.8" y="102.4" transform="rotate(-90 67.8 102.4)">42</text>
<text x="198" y="104.9">1</text>
<text x="235.3" y="107.6">RFGND</text>
<text x="243.6" y="106.7">1</text>
<text x="249.8" y="106.7">6</text>
<text x="253.3" y="107.6">GND</text>
<text x="194.4" y="109.3" transform="rotate(-90 194.4 109.3)">2</text>
<text x="232.9" y="108.5">1</text>
<text x="237.4" y="109.4">ANT</text>
<text x="243.6" y="108.5">2</text>
<text x="249.8" y="110.4">4</text>
<text x="249.8" y="108.5">5</text>
<text x="249.9" y="112.2">3</text>
<text x="253.3" y="109.4">D+</text>
<text x="253.3" y="113.1">3.3V</text>
<text x="253.3" y="111.3">D-</text>
<text x="3.3" y="130.3">C</text>
<text x="275" y="130.3">C</text>
<text x="24.6" y="132.4">1</text>
<text x="24.6" y="136.1">2</text>
<text x="24.6" y="134.2">3</text>
<text x="196.3" y="136.8" transform="rotate(-90 196.3 136.8)">14</text>
<text x="37.7" y="139.9" transform="rotate(-90 37.7 139.9)">1</text>
<text x="108.1" y="140.4" transform="rotate(-90 108.1 140.4)">2</text>
<text x="188.8" y="141.6">2</text>
<text x="189" y="139.7">1</text>
<text x="192.4" y="140.6">1G</text>
<text x="192.4" y="142.5">1A</text>
<text x="197.1" y="142.9" transform="rotate(-90 197.1 142.9)">VCC</text>
<text x="198.8" y="141.6">1Y</text>
<text x="203.6" y="140.6">3</text>
<text x="37.7" y="145.4" transform="rotate(-90 37.7 145.4)">2</text>
<text x="75.2" y="148.9">1</text>
<text x="78.6" y="149.8">VIN</text>
<text x="83.7" y="149.8">OUT</text>
<text x="89.7" y="148.9">2</text>
<text x="108.1" y="145.8" transform="rotate(-90 108.1 145.8)">1</text>
<text x="188" y="148.9">10</text>
<text x="188.8" y="144.3">4</text>
<text x="188.9" y="146.1">5</text>
<text x="192.4" y="145.2">2G</text>
<text x="192.4" y="149.8">3G</text>
<text x="192.4" y="147.1">2A</text>
<text x="198.8" y="146.1">2Y</text>
<text x="203.6" y="145.2">6</text>
<text x="203.6" y="149.8">8</text>
<text x="75.1" y="154.4">6</text>
<text x="75.1" y="150.7">5</text>
<text x="75.1" y="152.6">3</text>
<text x="78.6" y="153.5">GND</text>
<text x="78.6" y="151.6">ON/OFF FB</text>
<text x="78.6" y="155.3">GND</text>
<text x="89.7" y="150.7">4</text>
<text x="188" y="155.3">12</text>
<text x="188.1" y="153.5">13</text>
<text x="188.8" y="150.7">9</text>
<text x="192.4" y="154.4">4G</text>
<text x="192.4" y="151.6">3A</text>
<text x="198.8" y="150.7">3Y</text>
<text x="198.8" y="155.3">4Y</text>
<text x="203.6" y="154.4">11</text>
<text x="135.6" y="159.9">2</text>
<text x="143" y="159.9">1</text>
<text x="148.5" y="159.9">2</text>
<text x="155.8" y="159.9">1</text>
<text x="192.4" y="156.3">4A</text>
<text x="196.3" y="159.7" transform="rotate(-90 196.3 159.7)">7</text>
<text x="197.1" y="156.2" transform="rotate(-90 197.1 156.2)">GND</text>
<text x="3.3" y="173.9">D</text>
<text x="275" y="173.9">D</text>
<text x="210.4" y="178.3">Title</text>
<text x="210.4" y="183.8">Size</text>
<text x="219.5" y="183.8">Number</text>
<text x="256.2" y="183.8">Revision</text>
<text x="210.4" y="189.3">Date:</text>
<text x="210.4" y="191.1">File:</text>
<text x="211.3" y="186.5">B</text>
<text x="218.6" y="191.1">D:\mahdi\..\mc60_programmer.SchDoc</text>
<text x="218.6" y="189.3">8/23/2022</text>
<text x="247.1" y="189.3">Sheet</text>
<text x="247.1" y="191.1">Drawn By:</text>
<text x="252" y="189.3">of</text>
<text x="24.3" y="193.8">1</text>
<text x="70.1" y="193.8">2</text>
<text x="116" y="193.8">3</text>
<text x="161.8" y="193.8">4</text>
<text x="207.8" y="193.8">5</text>
<text x="253.6" y="193.8">6</text>
</g>
<g font-size="1.7" fill="#800000">
<text x="16.7" y="48">USB_DM</text>
<text x="132.3" y="48">VOUT_M</text>
<text x="16.7" y="51.6">USB_DP</text>
<text x="16.7" y="53.5">U0_TX</text>
<text x="79.1" y="49.8">BTN_1</text>
<text x="102.7" y="48.9">GND</text>
<text x="110.3" y="49.8">OUT_1</text>
<text x="132.3" y="51.6">TX_IO</text>
<text x="132.3" y="49.8">RX_IO</text>
<text x="186.4" y="49.8">5V</text>
<text x="194.7" y="53.5">VIN</text>
<text x="16.7" y="57.1">U0_RX</text>
<text x="130.6" y="59">GND</text>
<text x="257.2" y="57.1">STATUS</text>
<text x="12.8" y="65.4">GND</text>
<text x="18" y="61.7">5V</text>
<text x="79.1" y="64.5">TX</text>
<text x="79.1" y="60.8">STATUS</text>
<text x="142.4" y="64.5">5V</text>
<text x="233.4" y="62.7">GND</text>
<text x="14.9" y="71.8">SPI0_CS</text>
<text x="17.3" y="69">3V3</text>
<text x="79.1" y="68.2">RX</text>
<text x="79.1" y="71.8">BTN_2</text>
<text x="105.3" y="69">12V</text>
<text x="107.9" y="70.9">5V</text>
<text x="126.8" y="68.2">VIN</text>
<text x="137.8" y="70">U0_TX</text>
<text x="137.8" y="71.8">U0_RX</text>
<text x="207.6" y="66.3">VOUT_M</text>
<text x="259" y="70">BTN_2</text>
<text x="261.2" y="67.2">3V3</text>
<text x="14.9" y="75.5">SPI0_MOSI</text>
<text x="79.1" y="75.5">RELAY</text>
<text x="103.5" y="72.7">4V3</text>
<text x="207.6" y="75.5">RELAY</text>
<text x="233.4" y="75.5">GND</text>
<text x="261.2" y="76.4">3V3</text>
<text x="14.9" y="79.2">SPI0_CLK</text>
<text x="79.1" y="79.2">BUZZER</text>
<text x="79.1" y="82.8">OUT_1</text>
<text x="141.6" y="79.2">GND</text>
<text x="259" y="79.2">BTN_1</text>
<text x="185.6" y="86.5">GND</text>
<text x="233.4" y="84.7">GND</text>
<text x="116.7" y="95.7">5V</text>
<text x="147.9" y="95.7">5V</text>
<text x="141.2" y="101.5" transform="rotate(-90 141.2 101.5)">SPI0_CLK</text>
<text x="143" y="101.5" transform="rotate(-90 143 101.5)">SPI0_MOSI</text>
<text x="144.9" y="101.5" transform="rotate(-90 144.9 101.5)">SPI0_CS</text>
<text x="172.2" y="96.6">5V</text>
<text x="237" y="101.2">GND</text>
<text x="114" y="103">GND</text>
<text x="148.9" y="103">GND</text>
<text x="211.3" y="104.9">BUZZER</text>
<text x="261.2" y="103.9">GND</text>
<text x="259" y="110.4">USB_DM</text>
<text x="259" y="108.5">USB_DP</text>
<text x="261.2" y="113.1">3V3</text>
<text x="28.2" y="125.1">12V</text>
<text x="36.6" y="120.8">12V</text>
<text x="106.7" y="123.2">GND</text>
<text x="193" y="125.1">GND</text>
<text x="195.2" y="133.3">3V3</text>
<text x="66.7" y="143.4">12V</text>
<text x="172.7" y="141.6">RX_IO</text>
<text x="212.2" y="140.6">RX</text>
<text x="27.8" y="149.8">GND</text>
<text x="175.5" y="146.1">TX</text>
<text x="212.2" y="145.2">TX_IO</text>
<text x="36.2" y="153.8">GND</text>
<text x="55" y="151.6">GND</text>
<text x="130" y="160.8">5V</text>
<text x="160.2" y="160.8">4V3</text>
<text x="194.8" y="165.4">GND</text>
</g>
<g font-size="1.7" fill="#000080">
<text x="27.7" y="46.1">MCU</text>
<text x="117.6" y="46.1">out</text>
<text x="147" y="46.1">HEADER</text>
<text x="117.6" y="53.5">Header 2</text>
<text x="147" y="57.1">Header 4</text>
<text x="178.8" y="54.7">R1</text>
<text x="178.8" y="56.6">4.7K</text>
<text x="209.4" y="57.1">Relay</text>
<text x="209.4" y="59">inanbo 5v 6pin</text>
<text x="241.7" y="56">STATUS</text>
<text x="251.1" y="56.6">R6</text>
<text x="251.1" y="59.5">4.7K</text>
<text x="170.9" y="60.8">LED1</text>
<text x="188.5" y="65.2">D1</text>
<text x="189.2" y="62.7">1n4007</text>
<text x="241.7" y="61.5">LED 2PIN</text>
<text x="252.9" y="65.7">R7</text>
<text x="115.8" y="66.3">power select</text>
<text x="147" y="66.3">Uart</text>
<text x="240.6" y="68.2">S1</text>
<text x="252.9" y="68.7">4.7K</text>
<text x="115.8" y="75.5">Header 3X2</text>
<text x="147" y="77.3">Header 4</text>
<text x="193.3" y="75.3">TR1</text>
<text x="201.3" y="74.9">R2</text>
<text x="203" y="77.9">1K</text>
<text x="242.3" y="72.3">SWITCH</text>
<text x="242.3" y="77.9">S2</text>
<text x="252.9" y="74.9">R8</text>
<text x="252.9" y="77.9">4.7K</text>
<text x="53.1" y="83.2" transform="rotate(-90 53.1 83.2)">sisoog.com</text>
<text x="114" y="82.8">lcd</text>
<text x="123.2" y="82.8">Header 20</text>
<text x="242.3" y="81.5">SWITCH</text>
<text x="180.8" y="92.8">BUZ</text>
<text x="180.8" y="100.2">BUZZER 5V</text>
<text x="180.8" y="98.4">BUZZER</text>
<text x="183.9" y="96.9" transform="rotate(-90 183.9 96.9)">+</text>
<text x="186.3" y="96.8" transform="rotate(-90 186.3 96.8)">-</text>
<text x="196.6" y="103">TR2</text>
<text x="203.2" y="104.3">R3</text>
<text x="207.6" y="103">4k7</text>
<text x="226.1" y="106.2">WIFI ANT</text>
<text x="242.5" y="104.9">RIL8188</text>
<text x="200.8" y="109.8">R4</text>
<text x="202.1" y="112.2">47k</text>
<text x="227.8" y="112.2">Chip Antenna</text>
<text x="242.5" y="115.9">Network Module</text>
<text x="15.6" y="131.4">POW IN</text>
<text x="38.6" y="131.1">R5</text>
<text x="38.6" y="132.9">4.7K</text>
<text x="121.5" y="133.6">R13</text>
<text x="121.5" y="135.5">4.7K</text>
<text x="202.1" y="136.1">U1</text>
<text x="202.1" y="137.9">74HC125</text>
<text x="244.3" y="136.1">SRW1</text>
<text x="251.6" y="136.1">SRW2</text>
<text x="15.6" y="140.3">Power jack</text>
<text x="15.6" y="138.4">Power jack</text>
<text x="40.6" y="142.7">POWER</text>
<text x="97.7" y="141.4">D4</text>
<text x="97.7" y="143.2">Diode</text>
<text x="110.2" y="143.2">C1</text>
<text x="182.1" y="141">R10</text>
<text x="182.1" y="143.9">100R</text>
<text x="206.1" y="140.1">R9</text>
<text x="206.1" y="143">100R</text>
<text x="40.6" y="144.5">LED 2PIN</text>
<text x="77.3" y="147.1">U2</text>
<text x="97.7" y="145">Diode small</text>
<text x="99.3" y="148">L1</text>
<text x="110.2" y="146.9">CAP 5V</text>
<text x="110.2" y="145">1000uF 6V</text>
<text x="121.5" y="144.7">R14</text>
<text x="121.5" y="146.5">10K</text>
<text x="182.1" y="145.6">R12</text>
<text x="182.1" y="148.5">100R</text>
<text x="206.1" y="144.7">R11</text>
<text x="206.1" y="147.6">100R</text>
<text x="99.9" y="150.9">100UH</text>
<text x="77.3" y="159.9">LM2576 TO263 5 LEAD</text>
<text x="77.3" y="158.1">LM2576 SMD</text>
<text x="137.1" y="157.9">D2</text>
<text x="150" y="157.9">D3</text>
<text x="137.1" y="163.7">1N4007</text>
<text x="150" y="163.7">SS34</text>
</g>
</svg>
